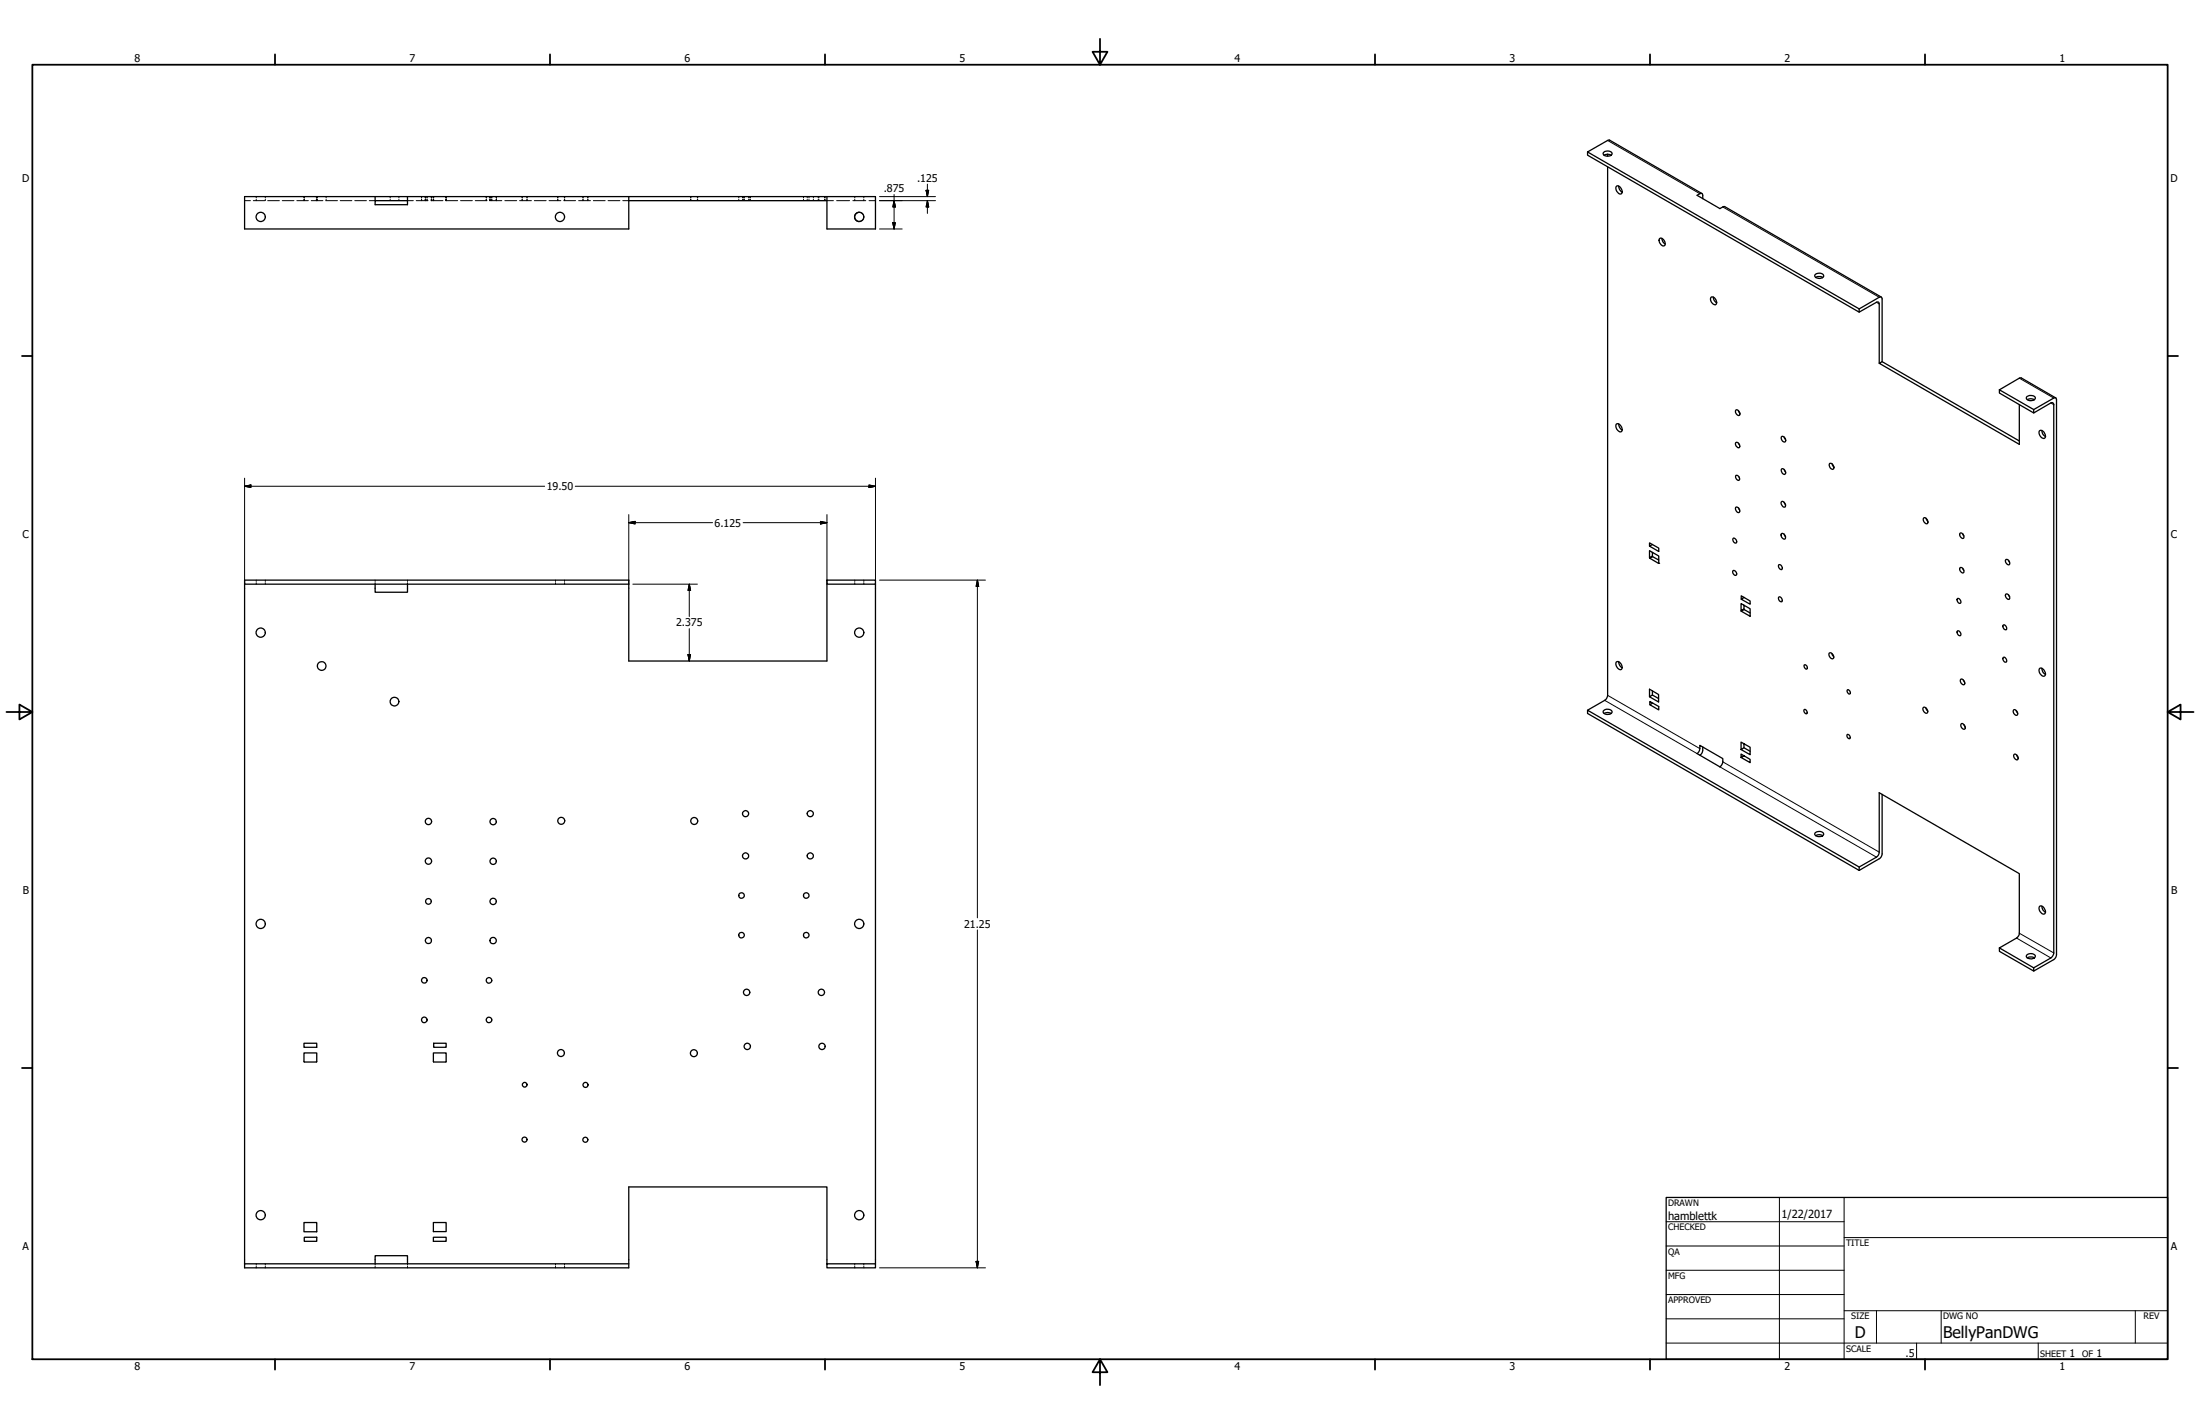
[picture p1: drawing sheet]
<svg xmlns="http://www.w3.org/2000/svg" width="864mm" height="559mm" viewBox="0 0 864 559" stroke-linecap="round" stroke-linejoin="round" font-family="sans-serif">
<!-- layer: Visible (ANSI) -->
<g fill="none" stroke="#000" stroke-width=".51">
<path d="M623.2 59.6v1.3l106.6 61.6M623.2 59.6l106.6 61.6M629.6 59.7a2.06 2.06 0 0 1 3.2 .7 2.17 2.17 0 0 1-3.5-.1zM631.1 55.1l-7.9 4.5M147.3 78.7h12.7v1.6h-12.7zM147.3 77.2v1.5M160 77.2v1.5M246.8 77.2v12.7h-150.8v-12.7h247.7v12.7h-19.1v-12.7M246.8 78.7h77.8M629.7 60.9l1.4-.4 1.4 .4M631.1 60.5v.8M631.1 65.5v207.4"/>
<path d="M634.7 73a2.16 2.16 0 0 1 1.8 3 1.98 1.98 0 0 1-1.9-.9 1.98 1.98 0 0 1 .1-2.1zM635.4 73l.4 1.4 1 1M668.4 78l-.2-2-.6-.1-1.4 .7 8.9 5.3 1.9-.8M337.3 83.3a1.81 1.81 0 0 0-1.8 1.8 1.81 1.81 0 0 0 1.8 1.8M651.5 93.6a1.86 1.86 0 0 1 1.8 .9 1.86 1.86 0 0 1 0 2 2.03 2.03 0 0 1-1.8-2.9zM652.4 93.5l.3 1.3 1 1M671.6 116.8a1.77 1.77 0 0 1 1.9 .4 1.77 1.77 0 0 1 .3 2l-.2 .2a1.95 1.95 0 0 1-2-2.6zM672.6 116.6l.3 1.3 1 1M712.7 107.6a2.02 2.02 0 0 1 3.2 .8 2.13 2.13 0 0 1-3.6-.1zM712.7 108.9l.9-.4h1l.9 .4M729.8 121.2v1.3l6.8-3.9 .6-.1 .4 .4 .1 23.7M729.8 121.2l7.9-4.6 .7-.1 .4 .5v24.9"/>
<path d="M738.8 141.9l-1.1 .7 55 31.8v-15.6M738.8 141.9l53.9 31.1M784.9 153l13.4 7.7v1.4l-13.4-7.9zM793.5 148.3l-.8 .1-7.8 4.6M795.7 155.6a2.11 2.11 0 0 1 3.3 .7 2.13 2.13 0 0 1-3.6-.1zM795.8 156.8l1.4-.3 1.4 .3M805.1 158.1l-6.8 4M806.2 158.8v215.2M806.2 156.2l-7.9 4.5M807.3 156.8v217.8M634.4 166.5a1.89 1.89 0 0 1 2 .5 1.89 1.89 0 0 1 .3 2l-.2 .4a2.08 2.08 0 0 1-2.1-2.9zM635.4 166.3l.4 1.4 1 1"/>
<path d="M681.3 173.8a1.13 1.13 0 0 1 1.4 .5 1.13 1.13 0 0 1-.3 1.4l-.9-.7zM681.5 160.8a1.46 1.46 0 0 1 1.3 2.2 1.43 1.43 0 0 1-1.3-2.2zM682.4 161.1l.5 1M682.4 173.9l.5 .8M699.5 171.3a1.43 1.43 0 0 1 1.2 2.1 1.43 1.43 0 0 1-1.2-2.1zM700.3 171.5l.6 1M800.5 169.1a1.82 1.82 0 0 1 2.1 .8 1.82 1.82 0 0 1-.2 2.2 2.35 2.35 0 0 1-1.9-3zM801.6 168.9l.3 1.4 1.1 1M681.3 199.2a1.16 1.16 0 0 1 1.4 .5 1.16 1.16 0 0 1-.3 1.5l-.9-.8zM681.4 186.6a1.25 1.25 0 0 1 1.2 .5 1.25 1.25 0 0 1 0 1.4l-.9-.4-.4-.8zM682.4 199.3l.5 .8M682.6 187.1l.1 .2"/>
<path d="M699.5 196.8a1.5 1.5 0 0 1 1.2 2.2 1.5 1.5 0 0 1-1.2-2.2zM699.5 184a1.43 1.43 0 0 1 1.2 2.1 1.46 1.46 0 0 1-1.2-2.1zM700.3 197.1l.6 1M700.3 184.2l.6 1M718.2 181.9a1.35 1.35 0 0 1 1.4 .7 1.35 1.35 0 0 1-.2 1.6l-1-.7-.3-.9zM719.2 182.1l.7 1.2M647.5 218.9l.1 .2M648.7 216.8v1.4l-1.2 .7v-2.8l3.6 2.1v2.8l-3.5-1.9M648.7 213.7l-1.2 .6 3.6 2.1v-1.3l-3.6-2.1v1.3M648.7 218.2v.2M648.7 218.4l-1.1 .7M648.7 218.4l2.4 1.4"/>
<path d="M680.3 211.3a1.19 1.19 0 0 1 1.2 .5 1.19 1.19 0 0 1 0 1.3l-1-.4-.3-.8zM699.2 209.6a1.2 1.2 0 0 1 1.5 .5 1.2 1.2 0 0 1-.3 1.5l-1-.8zM700.3 209.6l.6 1M755.1 203.3a1.3 1.3 0 0 1 1.5 .7 1.3 1.3 0 0 1-.3 1.5l-1.2-1zM756.1 203.4l.7 1.3M769.5 209.2a1.4 1.4 0 0 1 1.2 2.1 1.4 1.4 0 0 1-1.2-2.1zM770.4 209.5l.5 .8M787.5 219.5a1.4 1.4 0 0 1 1.2 2.1 1.4 1.4 0 0 1-1.2-2.1zM788.4 219.9l.5 .8M96 229.2v266.7M147.3 229.2v3.2h12.7v-3.2M246.8 229.2h-150.8v-1.6h150.8v31.8h77.8v-30.2"/>
<path d="M324.6 227.6h19.1v1.6h-19.1zM343.7 229.2v266.7M680.3 223.9a1.21 1.21 0 0 1 1.2 .6 1.21 1.21 0 0 1 0 1.2 1.24 1.24 0 0 1-1.2-1.8zM683.5 239.6v.2M683.5 239.8l3.5 1.9M684.6 237.5v1.5l-1.1 .6v-2.7l3.5 2v2.8M684.6 239l.1 .2M684.7 234.4l-1.2 .7 3.5 2v-1.3l-3.5-2v1.3M684.7 239.2l-1.2 .6M684.7 239.2l2.3 1.3M698.2 221.6a1.24 1.24 0 0 1 1.2 .6 1.24 1.24 0 0 1 0 1.3l-.6-.1-.6-.7zM698.2 234.3a1.19 1.19 0 0 1 1.2 .6 1.19 1.19 0 0 1 0 1.3l-.9-.4-.4-.9z"/>
<path d="M768.3 235a1.07 1.07 0 0 1 1.2 .5 1.07 1.07 0 0 1-.1 1.3l-.9-.6zM769.5 222.7a1.4 1.4 0 0 1 1.2 2.1 1.4 1.4 0 0 1-1.2-2.1zM770.4 223.1l.5 .7M787.3 233.3a1.13 1.13 0 0 1 1.3 .5 1.13 1.13 0 0 1-.2 1.4l-.9-.7zM788.4 233.4l.5 .8M634.4 259.8a1.87 1.87 0 0 1 1.9 .6 1.87 1.87 0 0 1 .4 1.9l-.2 .3a2 2 0 0 1-2.1-2.8zM635.4 259.7l.4 1.3 1 1.1M686.9 241.7h.1M718.1 256.3a1.45 1.45 0 0 1 1.4 .6 1.45 1.45 0 0 1 .1 1.5 1.58 1.58 0 0 1-1.5-2.1zM719.1 256.4l.7 1.2M768.3 247.7a1.07 1.07 0 0 1 1.2 .5 1.07 1.07 0 0 1-.1 1.3l-.9-.6zM786.3 258.1a1.03 1.03 0 0 1 1.2 .4 1.03 1.03 0 0 1-.2 1.3l-.9-.5z"/>
<path d="M786.3 245.4a1.03 1.03 0 0 1 1.2 .4 1.03 1.03 0 0 1-.2 1.3l-.9-.6zM629.3 279a2.15 2.15 0 0 1 3.5 .5 2.17 2.17 0 0 1-3.5-.1zM629.7 280l1.4-.4 1.4 .4M629.9 274.8l-6.7 3.9M647.5 273.4l3.6 2.1v-3l-3.6-2.1v3l1.2-.7 2.4 1.4M648.7 271.1v1.6M648.8 275.9l-1.2 .6 3.5 2.1v-1.4l-3.5-1.9v1.2M708.2 278.6a.96 .96 0 0 1 1 .4 .96 .96 0 0 1 0 1.1l-.9-.5zM708.2 261a.89 .89 0 0 1 1.1 .4 .89 .89 0 0 1-.3 1.2l-.8-.9zM725.1 270.8a.96 .96 0 0 1 1.1 .4 .96 .96 0 0 1-.1 1.2l-.8-.6zM755 277.7a1.33 1.33 0 0 1 1.4 .6 1.33 1.33 0 0 1-.2 1.6l-1-.6-.4-.9zM756 277.7l.7 1.3"/>
<path d="M769.7 266.5a1.46 1.46 0 0 1 1.3 2.2 1.43 1.43 0 0 1-1.3-2.2zM770.7 266.8l.5 1M790.5 278.5a1.43 1.43 0 0 1 1.3 2.2 1.43 1.43 0 0 1-1.3-2.2zM791.4 278.8l.6 1M800.8 262.2a2.1 2.1 0 0 1 1.8 3 1.98 1.98 0 0 1-1.8-.9 1.98 1.98 0 0 1 0-2.1zM801.6 262.3l.3 1.4 1.1 1M667.3 292.5l9 5.2-.1 1.7-.7 1.2-.4 .3-8.9-5.2 .9-1.1zM668.4 293.1l-.2 2.2-.9 1.1M684.6 291.8v1.6l-1.1 .7v-2.9l3.5 2v3l-3.5-2.1M684.6 296.6l-1.1 .6v-1.3l3.5 2.1v1.3l-3.5-2.1M684.6 293.4l2.4 1.4M725 288.4a.96 .96 0 0 1 1.1 .3 .96 .96 0 0 1 0 1.2l-.9-.5z"/>
<path d="M769.9 284a1.46 1.46 0 0 1 1.3 2.1 1.43 1.43 0 0 1-1.3-2.1zM770.9 284.3l.5 .9M790.7 296a1.43 1.43 0 0 1 1.3 2.1 1.43 1.43 0 0 1-1.3-2.1zM791.7 296.3l.5 .9M738.8 311.7v23.8l-.7 1.2-8.3 4.9M712.7 326.7a2.06 2.06 0 0 1 3.2 .7 2.17 2.17 0 0 1-3.6-.1zM712.7 327.9l1.4-.4 1.4 .4M729.8 341.6v-1.4l6.8-3.8 1-1.6 .1-23.7 55 31.7v23.8l-1.1 1.5-6.7 3.9M729.8 340.2l-106.6-61.5v1.3l106.6 61.6M800.5 355.8a1.36 1.36 0 0 1 2.1 1 1.01 1.01 0 0 1 .3 1.4 1.01 1.01 0 0 1-1.3 .3l-1.1-1.3zM801.6 355.6l.3 1.4 1.1 1M784.9 372l13.4 7.8v1.3l-13.4-7.8z"/>
<path d="M795.7 374.6a2.06 2.06 0 0 1 3.3 .7 2.08 2.08 0 0 1-3.6 0zM795.8 375.9l.9-.4h1l.9 .4M805.1 375.9l-6.8 3.9M806.2 376.6l-7.9 4.5M119.3 413.2h5v3.5l-4.9 .1zM119.3 409.4h5v1.6h-5zM170.1 413.2h5v3.5l-4.9 .1zM170.2 409.4h4.9v1.6h-4.9zM119.3 479.7h5v3.7h-5zM170.1 479.7h5v3.6h-5zM119.4 485.5h4.9v1.6h-4.9zM147.3 495.9v-3.1h12.7v3.1"/>
<path d="M170.1 485.5h5v1.6h-5zM246.8 495.9h-150.8v1.6h150.8v-31.7h77.8v30.1M324.6 495.9h19.1v1.6h-19.1z"/>
<circle cx="102.3" cy="85.1" r="1.81"/>
<circle cx="219.8" cy="85.1" r="1.81"/>
<circle cx="337.3" cy="85.1" r="1.81"/>
<circle cx="102.3" cy="248.3" r="1.81"/>
<circle cx="337.3" cy="248.3" r="1.81"/>
<circle cx="126.3" cy="261.3" r="1.72"/>
<circle cx="154.9" cy="275.3" r="1.72"/>
<circle cx="292.7" cy="319.3" r="1.2"/>
<circle cx="318.1" cy="319.3" r="1.2"/>
<circle cx="168.2" cy="322.4" r="1.24"/>
<circle cx="168.2" cy="337.9" r="1.24"/>
<circle cx="193.6" cy="322.4" r="1.24"/>
<circle cx="193.6" cy="338" r="1.24"/>
<circle cx="220.3" cy="322.1" r="1.37"/>
<circle cx="272.5" cy="322.2" r="1.37"/>
<circle cx="292.7" cy="335.9" r="1.2"/>
<circle cx="318.1" cy="335.9" r="1.2"/>
<circle cx="168.2" cy="353.7" r="1.11"/>
<circle cx="193.6" cy="353.7" r="1.24"/>
<circle cx="291.1" cy="351.4" r="1.08"/>
<circle cx="316.5" cy="351.4" r="1.08"/>
<circle cx="102.3" cy="362.6" r="1.81"/>
<circle cx="168.2" cy="369.1" r="1.2"/>
<circle cx="193.6" cy="369.1" r="1.25"/>
<circle cx="291.1" cy="367" r="1.08"/>
<circle cx="316.5" cy="367" r="1.08"/>
<circle cx="337.3" cy="362.6" r="1.81"/>
<circle cx="166.5" cy="384.7" r="1.1"/>
<circle cx="191.9" cy="384.7" r="1.1"/>
<circle cx="293.1" cy="389.4" r="1.24"/>
<circle cx="322.4" cy="389.4" r="1.24"/>
<circle cx="166.5" cy="400.2" r="1.1"/>
<circle cx="191.9" cy="400.2" r="1.1"/>
<circle cx="220.2" cy="413.2" r="1.37"/>
<circle cx="272.4" cy="413.3" r="1.37"/>
<circle cx="293.3" cy="410.6" r="1.24"/>
<circle cx="322.7" cy="410.6" r="1.24"/>
<circle cx="206" cy="425.7" r=".92"/>
<circle cx="229.8" cy="425.7" r=".98"/>
<circle cx="205.9" cy="447.2" r=".98"/>
<circle cx="229.8" cy="447.3" r=".98"/>
<circle cx="102.3" cy="476.9" r="1.81"/>
<circle cx="337.3" cy="476.9" r="1.81"/>
</g>
<!-- layer: Hidden (ANSI) -->
<g fill="none" stroke="#000" stroke-width=".39">
<path d="M96 78.7h2.3M99.4 78.7h4.5M100.6 77.2v.5M100.6 78.2v.5M104.1 77.2v.5M104.1 78.2v.5M105.1 78.7h4.6M110.8 78.7h4.6M116.5 78.7h4.5M119.3 77.2v.5M119.3 78.2v.5M119.4 77.2v.5"/>
<path d="M119.4 78.2v.5M122.2 78.7h4.5M124.2 77.2v.5M124.2 78.2v.5M124.3 77.2v.5M124.3 78.2v.5M124.6 77.2v.5M124.6 78.2v.5M127.9 78.7h4.6M128 77.2v.5M128 78.2v.5M133.5 78.7h4.6"/>
<path d="M139.3 78.7h4.5M145 78.7h2.3M153.2 77.2v.5M153.2 78.2v.5M156.6 77.2v.5M156.6 78.2v.5M160 78.7h2.2M163.4 78.7h4.6M165.5 77.2v.5M165.5 78.2v.5M166.9 77.2v.5M166.9 78.2v.5"/>
<path d="M167 77.2v.5M167 78.2v.5M167.6 77.2v.5M167.6 78.2v.5M169.2 78.7h4.7M169.3 77.2v.5M169.3 78.2v.5M169.4 77.2v.5M169.4 78.2v.5M169.5 77.2v.5M169.5 78.2v.5M170.1 77.2v.5"/>
<path d="M170.1 78.2v.5M170.2 77.2v.5M170.2 78.2v.5M175 77.2v.5M175 78.2v.5h4.6M175.1 77.2v.5M175.1 78.2v.5M180.8 78.7h4.6M186.6 78.7h4.6M190.9 77.2v.5M190.9 78.2v.5M192.3 77.2v.5"/>
<path d="M192.3 78.2v.5h4.7M193 77.2v.5M193 78.2v.5M194.8 77.2v.5M194.8 78.2v.5M194.9 77.2v.5M194.9 78.2v.5M198.2 78.7h4.6M204 78.7h4.6M205 77.2v.5M205 78.2v.5M206.9 77.2v.5"/>
<path d="M206.9 78.2v.5M209.7 78.7h4.7M215.5 78.7h4.7M218.9 77.2v.5M218.9 78.2v.5M219 77.2v.5M219 78.2v.5M221.3 78.7h4.6M221.6 77.2v.5M221.6 78.2v.5M221.7 77.2v.5M221.7 78.2v.5"/>
<path d="M227.1 78.7h4.7M228.9 77.2v.5M228.9 78.2v.5M230.8 77.2v.5M230.8 78.2v.5M232.9 78.7h4.7M238.7 78.7h4.6M244.5 78.7h2.3M271.1 77.2v.5M271.1 78.2v.5M271.2 77.2v.5M271.2 78.2v.5"/>
<path d="M273.7 77.2v.5M273.7 78.2v.5M273.9 77.2v.5M273.9 78.2v.5M290 77.2v.5M290 78.2v.5M291.5 77.2v.5M291.5 78.2v.5M291.8 77.2v.5M291.8 78.2v.5M292.1 77.2v.5M292.1 78.2v.5"/>
<path d="M292.2 77.2v.5M292.2 78.2v.5M293.9 77.2v.5M293.9 78.2v.5M294.3 77.2v.5M294.3 78.2v.5M294.6 77.2v.5M294.6 78.2v.5M315.4 77.2v.5M315.4 78.2v.5M316.9 77.2v.5M316.9 78.2v.5"/>
<path d="M317.6 77.2v.5M317.6 78.2v.5M319.3 77.2v.5M319.3 78.2v.5M321.2 77.2v.5M321.2 78.2v.5M321.4 77.2v.5M321.4 78.2v.5M323.7 77.2v.5M323.7 78.2v.5M323.9 77.2v.5M323.9 78.2v.5"/>
<path d="M324.6 78.7h2.6M328.4 78.7h5.1M334.8 78.7h5.1M335.5 77.2v.5M335.5 78.2v.5M339.1 77.2v.5M339.1 78.2v.5M341.1 78.7h2.6M337.3 83.3l1 .3 .5 .6M338.8 86l-.5 .6-1 .3M100.6 227.6v.6M100.6 228.7v.5"/>
<path d="M104.1 227.6v.6M104.1 228.7v.5M147.3 227.6v.6M147.3 228.7v.5M160 227.6v.6M160 228.7v.5M218.1 227.6v.6M218.1 228.7v.5M221.6 227.6v.6M221.6 228.7v.5M335.5 227.6v.6M335.5 228.7v.5"/>
<path d="M339.1 227.6v.6M339.1 228.7v.5M100.6 495.9v.5M100.6 497v.5M104.1 495.9v.5M104.1 497v.5M147.3 495.9v.5M147.3 497v.5M160 495.9v.5M160 497v.5M218.1 495.9v.5M218.1 497v.5"/>
<path d="M221.6 495.9v.5M221.6 497v.5M335.5 495.9v.5M335.5 497v.5M339.1 495.9v.5M339.1 497v.5"/>
</g>
<!-- layer: Visible (ANSI) -->
<circle cx="651.1" cy="221" r=".25" fill="#000"/>
<!-- layer: Visible Narrow (ANSI) -->
<path d="M631.1 55.1l36.2 20.9M676.3 81.2l61.4 35.4M736.6 118.6l1.1 .7M792.7 148.4l13.5 7.8M805.1 158.1l1.1 .7M629.9 274.8l36.3 20.9M631.1 272.9l36.2 20.9M676.3 299l61.4 35.4M675.1 300.9l61.5 35.5M791.6 368.1l13.5 7.8M792.7 366.2l13.5 7.8" fill="none" stroke="#000" stroke-width=".39"/>
<path d="M631.1 55.1l.7-.1 36.3 20.9M677 81.1l61.5 35.5M793.5 148.3l13.5 7.8M805.1 158.1a.71 .71 0 0 1 .8 0 .71 .71 0 0 1 .3 .7M806.2 156.2h.9l.2 .6M631.1 272.9l-.5 1.3-.7 .6M806.2 374l-.5 1.3-.6 .6M807.3 374.6l-.2 .9-.9 1.1" fill="none" stroke="#000" stroke-width=".51"/>
<!-- layer: Border (ANSI) -->
<g fill="none" stroke="#000" stroke-width=".7">
<path d="M431.8 15.2v10.2l-2.9-5.1h5.8l-2.9 5.1M12.7 25.4h838.2v508h-838.2zM107.9 21.3v4.1M215.9 21.3v4.1M323.8 21.3v4.1M539.8 21.3v4.1M647.7 21.3v4.1M755.6 21.3v4.1M8.6 139.7h4.1M850.9 139.7h4.1M2.5 279.4h10.2l-5.1-2.9v5.8l5.1-2.9M850.9 279.4l5.1 2.9v-5.8l-5.1 2.9h10.2"/>
<path d="M8.6 419.1h4.1M850.9 419.1h4.1M107.9 533.4v4.1M215.9 533.4v4.1M323.8 533.4v4.1M431.8 533.4l2.9 5.1h-5.8l2.9-5.1v10.2M539.8 533.4v4.1M647.7 533.4v4.1M755.6 533.4v4.1"/>
</g>
<!-- layer: Title (ANSI) -->
<g fill="none" stroke="#000" stroke-width=".39">
<path d="M654 479.4h69.9M698.5 469.9v63.5M723.9 469.9v63.5M654 488.9h69.9M654 498.5h69.9M723.9 485.6h127M654 508h69.9M654 517.5h69.9M723.9 514.3h127M736.6 514.3v12.7M762 514.3v12.7M838.2 514.3v12.7"/>
<path d="M654 527h196.9M752.3 527v6.4M800.1 527v6.4"/>
</g>
<path d="M654 469.9h196.9v63.5h-196.9z" fill="none" stroke="#000" stroke-width=".51"/>
<!-- layer: Dimension (ANSI) -->
<g fill="none" stroke="#000" stroke-width=".39">
<path d="M345.2 78.7h22M345.2 77.2h22M351 78.7l.5 2.5h-1zM351 76.3v13.6M363.5 74.7h1.1l-.6 2.5zM364 78.7l.6 2.5h-1.1zM364 72.3v4.9M364 78.7v5.1M345.2 89.9h8.9M350.5 87.4h1l-.5 2.5zM96 190.8l2.5-.5v1zM96 190.8h117.8"/>
<path d="M96 187.6v41.6M225.8 190.8h117.9M341.1 190.3l2.6 .5-2.6 .5zM343.7 187.6v41.6M246.8 205.1l2.5-.5v1zM246.8 205.1h32.9M246.8 201.9v27.3M291.7 205.1h32.9M322.1 204.6l2.5 .5-2.5 .5zM324.6 201.9v27.3M248.4 229.2h25.3M270.6 229.2l.5 2.5h-1z"/>
<path d="M270.6 229.2v12.7M345.2 227.6h41.6M383.7 227.6l.5 2.5h-1zM383.7 227.6v132.6M270.1 256.9h1l-.5 2.5zM270.6 246.7v12.7M383.7 364.9v132.6M345.2 497.5h41.6M383.2 495h1l-.5 2.5z"/>
</g>
<g fill="#000" stroke="#000" stroke-width=".39">
<path d="M363.5 74.7l.5 2.5zM363.5 74.7h1.1l-.6 2.5zM350.5 87.4l.5 2.5zM350.5 87.4h1l-.5 2.5zM351 78.7l.5 2.5zM351 78.7l.5 2.5h-1zM364 78.7l.6 2.5zM364 78.7l.6 2.5h-1.1zM96 190.8l2.5-.5zM96 190.8l2.5-.5v1zM341.1 191.3l2.6-.5zM341.1 190.3l2.6 .5-2.6 .5z"/>
<path d="M246.8 205.1l2.5-.5zM246.8 205.1l2.5-.5v1zM322.1 205.6l2.5-.5zM322.1 204.6l2.5 .5-2.5 .5zM270.6 229.2l.5 2.5zM270.6 229.2l.5 2.5h-1zM383.7 227.6l.5 2.5zM383.7 227.6l.5 2.5h-1zM270.1 256.9l.5 2.5zM270.1 256.9h1l-.5 2.5zM383.2 495l.5 2.5zM383.2 495h1l-.5 2.5z"/>
</g>
<g font-size="6.3">
<text x="728.1" y="524.9">D</text>
<text x="762.8" y="525">BellyPanDWG</text>
</g>
<g font-size="4.4">
<text x="654.8" y="478.6">hamblettk</text>
<text x="699.3" y="478">1/22/2017</text>
</g>
<g font-size="4.2">
<text x="52.8" y="24.4">8</text>
<text x="160.8" y="24.4">7</text>
<text x="268.7" y="24.4">6</text>
<text x="376.7" y="24.4">5</text>
<text x="484.6" y="24.4">4</text>
<text x="592.6" y="24.4">3</text>
<text x="700.5" y="24.4">2</text>
<text x="808.5" y="24.4">1</text>
<text x="8.8" y="71.4">D</text>
<text x="360" y="71.4">.125</text>
<text x="852" y="71.4">D</text>
<text x="346.9" y="75.5">.875</text>
<text x="214.6" y="192.3">19.50</text>
<text x="280.5" y="206.6">6.125</text>
<text x="8.9" y="211.1">C</text>
<text x="852.2" y="211.1">C</text>
<text x="265.4" y="245.8">2.375</text>
<text x="9" y="350.8">B</text>
<text x="852.2" y="350.8">B</text>
<text x="378.5" y="364.1">21.25</text>
<text x="8.9" y="490.5">A</text>
<text x="852.2" y="490.5">A</text>
<text x="748" y="532.6">.5</text>
<text x="812.4" y="532.6">1</text>
<text x="823" y="532.6">1</text>
<text x="52.8" y="537.5">8</text>
<text x="160.8" y="537.5">7</text>
<text x="268.7" y="537.5">6</text>
<text x="376.7" y="537.5">5</text>
<text x="484.6" y="537.5">4</text>
<text x="592.6" y="537.5">3</text>
<text x="700.5" y="537.5">2</text>
<text x="808.5" y="537.5">1</text>
</g>
<g font-size="3.5">
<text x="654.8" y="473.2">DRAWN</text>
<text x="654.8" y="482.8">CHECKED</text>
<text x="724.7" y="488.9">TITLE</text>
<text x="654.8" y="492.3">QA</text>
<text x="654.8" y="501.8">MFG</text>
<text x="654.8" y="511.4">APPROVED</text>
<text x="726.7" y="517.7">SIZE</text>
<text x="762.8" y="517.7">DWG NO</text>
<text x="841.4" y="517.7">REV</text>
<text x="724.7" y="530.4">SCALE</text>
<text x="800.9" y="532.6">SHEET</text>
<text x="817.4" y="532.6">OF</text>
</g>
</svg>
